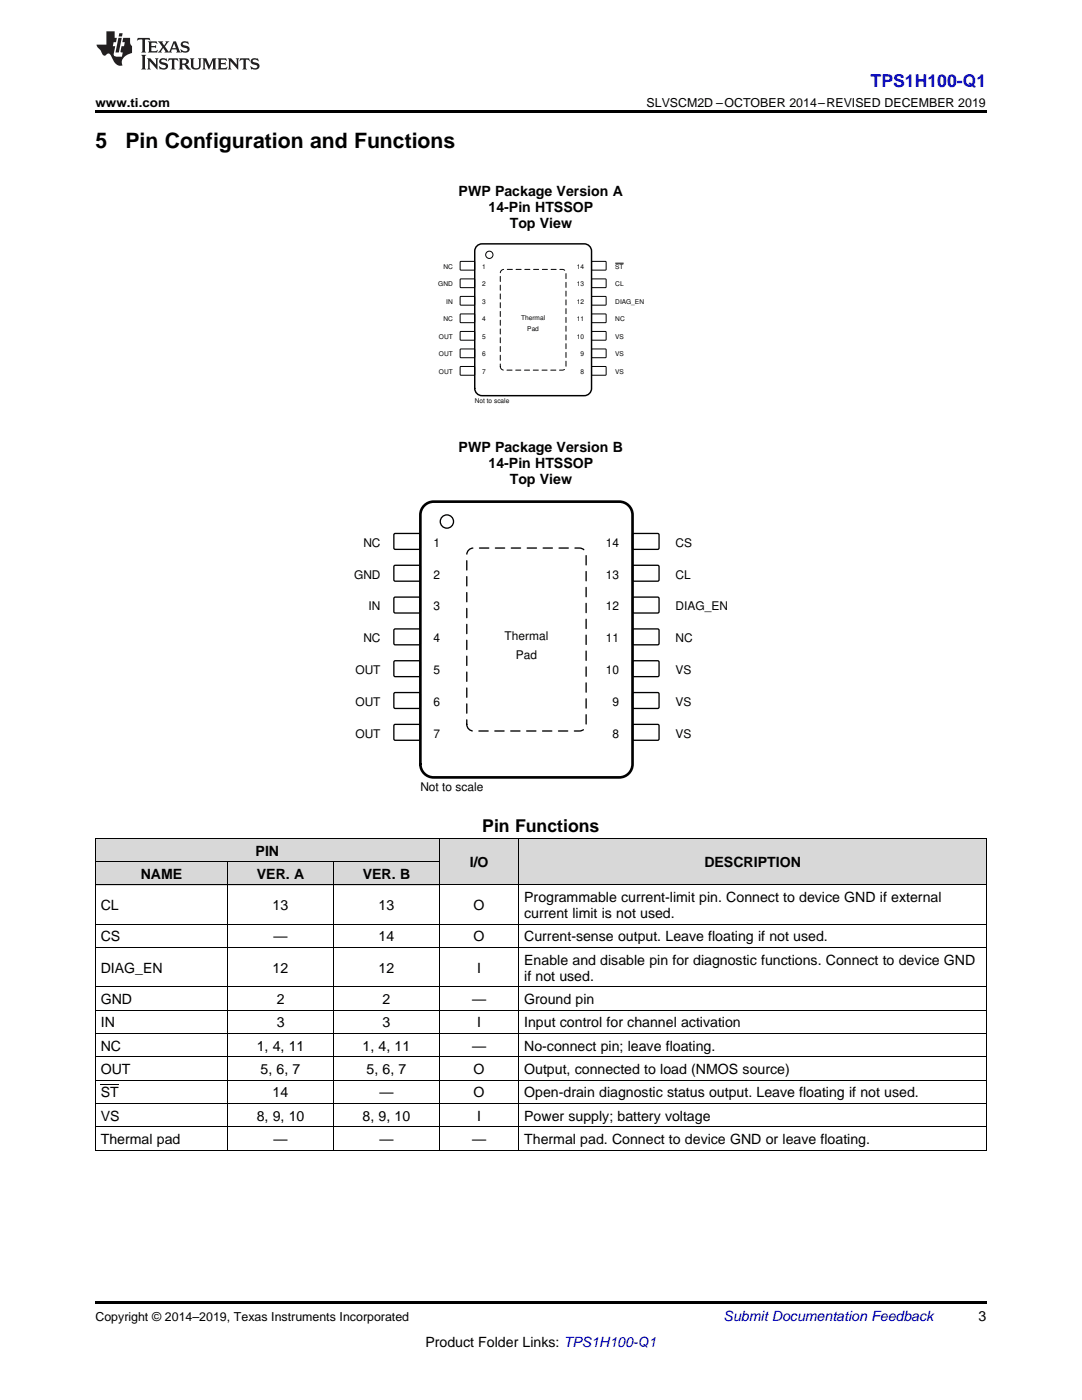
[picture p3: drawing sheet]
<svg xmlns="http://www.w3.org/2000/svg" width="216mm" height="279mm" viewBox="0 0 216 279" stroke-linecap="round" stroke-linejoin="round" font-family="sans-serif">
<g fill="#d8d8d8">
<path d="M87.7 167.4h15.8v9.3h-15.8z"/>
<path d="M103.5 167.4h93.3v9.3h-93.3z"/>
<path d="M19 172h26.4v4.7h-26.4z"/>
<path d="M45.4 172h21.2v4.7h-21.2z"/>
<path d="M66.6 172h21.1v4.7h-21.1z"/>
<path d="M19 167.4h26.4v4.6h-26.4z"/>
<path d="M45.4 167.4h21.2v4.6h-21.2z"/>
<path d="M66.6 167.4h21.1v4.6h-21.1z"/>
</g>
<path d="M19 229.6h.2zM66.5 229.6h.1zM87.6 229.6h.1zM103.4 229.6h.1zM196.7 229.6h.1zM19 259.7h177.8v.5h-177.8z" fill="#000"/>
<g fill="none" stroke="#000" stroke-width=".2">
<path d="M19 176.6h177.8M19 172h68.7M19 167.3h177.8M19.1 167.3v62.3M45.4 172v57.6M66.5 172v57.6M87.6 167.3v62.3M103.5 167.3v62.3M196.8 167.3v62.3M19 196.9h177.8M19 189.1h177.8M19 184.4h177.8"/>
<path d="M19 215.6h177.8M19 210.9h177.8M19 206.3h177.8M19 201.6h177.8M19 229.5h177.8M19 224.9h177.8M19 220.2h177.8"/>
</g>
<path d="M78.6 106.6l.3-.1h4.8l.2 .2-.1 2.8-.2 .1h-4.9l-.1-.2z" fill-rule="evenodd" fill="#fff"/>
<path d="M78.6 106.6l.3-.1h4.8l.2 .2-.1 2.8-.2 .1h-4.9l-.1-.2z" fill="none" stroke="#000" stroke-width=".26"/>
<path d="M126.3 106.6l.2-.1h4.9l.1 .2v2.8l-.3 .1h-4.9l-.1-.2z" fill-rule="evenodd" fill="#fff"/>
<path d="M126.3 106.6l.2-.1h4.9l.1 .2v2.8l-.3 .1h-4.9l-.1-.2z" fill="none" stroke="#000" stroke-width=".26"/>
<path d="M78.6 112.9l.3-.1 4.8 .1 .2 .2-.1 2.8-.2 .1h-4.9l-.1-.3z" fill-rule="evenodd" fill="#fff"/>
<path d="M78.6 112.9l.3-.1 4.8 .1 .2 .2-.1 2.8-.2 .1h-4.9l-.1-.3z" fill="none" stroke="#000" stroke-width=".26"/>
<path d="M126.3 112.9l.2-.1 4.9 .1 .1 .2v2.8l-.3 .1h-4.9l-.1-.3z" fill-rule="evenodd" fill="#fff"/>
<path d="M126.3 112.9l.2-.1 4.9 .1 .1 .2v2.8l-.3 .1h-4.9l-.1-.3z" fill="none" stroke="#000" stroke-width=".26"/>
<path d="M78.6 119.3l.3-.1h4.8l.2 .2-.1 2.8-.2 .1h-4.9l-.1-.2z" fill-rule="evenodd" fill="#fff"/>
<path d="M78.6 119.3l.3-.1h4.8l.2 .2-.1 2.8-.2 .1h-4.9l-.1-.2z" fill="none" stroke="#000" stroke-width=".26"/>
<path d="M126.3 119.3l.2-.1h4.9l.1 .2v2.8l-.3 .1h-4.9l-.1-.2z" fill-rule="evenodd" fill="#fff"/>
<path d="M126.3 119.3l.2-.1h4.9l.1 .2v2.8l-.3 .1h-4.9l-.1-.2z" fill="none" stroke="#000" stroke-width=".26"/>
<path d="M78.6 125.6l.3-.1 4.8 .1 .2 .2-.1 2.8-.2 .1h-4.9l-.1-.3z" fill-rule="evenodd" fill="#fff"/>
<path d="M78.6 125.6l.3-.1 4.8 .1 .2 .2-.1 2.8-.2 .1h-4.9l-.1-.3z" fill="none" stroke="#000" stroke-width=".26"/>
<path d="M126.3 125.6h5.1l.1 .2v2.8l-.3 .1h-4.9l-.1-.3v-2.6z" fill-rule="evenodd" fill="#fff"/>
<path d="M126.3 125.6h5.1l.1 .2v2.8l-.3 .1h-4.9l-.1-.3v-2.6z" fill="none" stroke="#000" stroke-width=".26"/>
<path d="M78.6 132l.3-.1h4.8l.2 .2-.1 2.8-.2 .1h-4.9l-.1-.2z" fill-rule="evenodd" fill="#fff"/>
<path d="M78.6 132l.3-.1h4.8l.2 .2-.1 2.8-.2 .1h-4.9l-.1-.2z" fill="none" stroke="#000" stroke-width=".26"/>
<path d="M126.3 131.9h5.1l.1 .2v2.8l-.3 .1h-4.9l-.1-.2v-2.7z" fill-rule="evenodd" fill="#fff"/>
<path d="M126.3 131.9h5.1l.1 .2v2.8l-.3 .1h-4.9l-.1-.2v-2.7z" fill="none" stroke="#000" stroke-width=".26"/>
<path d="M78.6 138.3l.3-.1 4.8 .1 .2 .2-.1 2.8-.2 .1h-4.9l-.1-.3z" fill-rule="evenodd" fill="#fff"/>
<path d="M78.6 138.3l.3-.1 4.8 .1 .2 .2-.1 2.8-.2 .1h-4.9l-.1-.3z" fill="none" stroke="#000" stroke-width=".26"/>
<path d="M126.3 138.3h5.1l.1 .2v2.8l-.3 .1h-4.9l-.1-.3v-2.6z" fill-rule="evenodd" fill="#fff"/>
<path d="M126.3 138.3h5.1l.1 .2v2.8l-.3 .1h-4.9l-.1-.3v-2.6z" fill="none" stroke="#000" stroke-width=".26"/>
<path d="M78.6 144.7l.3-.1h4.8l.2 .2-.1 2.8-.2 .1h-4.9l-.1-.2z" fill-rule="evenodd" fill="#fff"/>
<path d="M78.6 144.7l.3-.1h4.8l.2 .2-.1 2.8-.2 .1h-4.9l-.1-.2z" fill="none" stroke="#000" stroke-width=".26"/>
<path d="M126.3 144.7l.2-.1h4.9l.1 .2v2.8l-.3 .1h-4.9l-.1-.2z" fill-rule="evenodd" fill="#fff"/>
<g fill="none" stroke="#000" stroke-width=".26">
<path d="M126.3 144.7l.2-.1h4.9l.1 .2v2.8l-.3 .1h-4.9l-.1-.2z"/>
<circle cx="89.2" cy="104.1" r="1.32"/>
</g>
<path d="M84.5 101.1a2.64 2.64 0 0 1 2-1h37.1a2.65 2.65 0 0 1 2.6 2.7v49.7a2.65 2.65 0 0 1-2.6 2.6h-37.1a2.65 2.65 0 0 1-2.6-2.6v-49.7l.1-.6z" fill="none" stroke="#000" stroke-width=".53"/>
<path d="M93.4 109.9l.6-.5h.5h21.1a1.32 1.32 0 0 1 1.4 1.3v33.9a1.32 1.32 0 0 1-1.4 1.3h-21.1a1.32 1.32 0 0 1-1.4-1.3v-33.9z" fill-rule="evenodd" fill="#fff"/>
<path d="M93.4 109.9l.6-.5h.5h21.1a1.32 1.32 0 0 1 1.4 1.3v33.9a1.32 1.32 0 0 1-1.4 1.3h-21.1a1.32 1.32 0 0 1-1.4-1.3v-33.9z" fill="none" stroke="#000" stroke-width=".26" stroke-dasharray="1.9 1.3"/>
<path d="M91.9 52.2h2.8v1.7h-2.8z" fill-rule="evenodd" fill="#fff"/>
<path d="M91.9 52.2h2.8v1.7h-2.8z" fill="none" stroke="#000" stroke-width=".2"/>
<path d="M118.1 52.2h2.8v1.7h-2.8z" fill-rule="evenodd" fill="#fff"/>
<path d="M118.1 52.2h2.8v1.7h-2.8zM122.8 52.5h1.6" fill="none" stroke="#000" stroke-width=".2"/>
<path d="M91.9 55.7h2.8v1.7h-2.8z" fill-rule="evenodd" fill="#fff"/>
<path d="M91.9 55.7h2.8v1.7h-2.8z" fill="none" stroke="#000" stroke-width=".2"/>
<path d="M118.1 55.7h2.8v1.7h-2.8z" fill-rule="evenodd" fill="#fff"/>
<path d="M118.1 55.7h2.8v1.7h-2.8z" fill="none" stroke="#000" stroke-width=".2"/>
<path d="M91.9 59.2h2.8v1.7h-2.8z" fill-rule="evenodd" fill="#fff"/>
<path d="M91.9 59.2h2.8v1.7h-2.8z" fill="none" stroke="#000" stroke-width=".2"/>
<path d="M118.1 59.2h2.8v1.7h-2.8z" fill-rule="evenodd" fill="#fff"/>
<path d="M118.1 59.2h2.8v1.7h-2.8z" fill="none" stroke="#000" stroke-width=".2"/>
<path d="M91.9 62.7h2.8v1.7h-2.8z" fill-rule="evenodd" fill="#fff"/>
<path d="M91.9 62.7h2.8v1.7h-2.8z" fill="none" stroke="#000" stroke-width=".2"/>
<path d="M118.1 62.7h2.8v1.7h-2.8z" fill-rule="evenodd" fill="#fff"/>
<path d="M118.1 62.7h2.8v1.7h-2.8z" fill="none" stroke="#000" stroke-width=".2"/>
<path d="M91.9 66.2h2.8v1.7h-2.8z" fill-rule="evenodd" fill="#fff"/>
<path d="M91.9 66.2h2.8v1.7h-2.8z" fill="none" stroke="#000" stroke-width=".2"/>
<path d="M118.1 66.2h2.8v1.7h-2.8z" fill-rule="evenodd" fill="#fff"/>
<path d="M118.1 66.2h2.8v1.7h-2.8z" fill="none" stroke="#000" stroke-width=".2"/>
<path d="M91.9 69.7h2.8v1.6h-2.8z" fill-rule="evenodd" fill="#fff"/>
<path d="M91.9 69.7h2.8v1.6h-2.8z" fill="none" stroke="#000" stroke-width=".2"/>
<path d="M118.1 69.7h2.8v1.6h-2.8z" fill-rule="evenodd" fill="#fff"/>
<path d="M118.1 69.7h2.8v1.6h-2.8z" fill="none" stroke="#000" stroke-width=".2"/>
<path d="M91.9 73.2h2.8v1.6h-2.8z" fill-rule="evenodd" fill="#fff"/>
<path d="M91.9 73.2h2.8v1.6h-2.8z" fill="none" stroke="#000" stroke-width=".2"/>
<path d="M118.1 73.2h2.8v1.6h-2.8z" fill-rule="evenodd" fill="#fff"/>
<g fill="none" stroke="#000" stroke-width=".2">
<path d="M118.1 73.2h2.8v1.6h-2.8z"/>
<circle cx="97.6" cy="50.9" r=".73"/>
</g>
<path d="M95 49.3l.7-.6h.5h20.4a1.46 1.46 0 0 1 1.4 1.4v27.4a1.46 1.46 0 0 1-1.4 1.5h-20.4a1.46 1.46 0 0 1-1.5-1.5v-27.4z" fill="none" stroke="#000" stroke-width=".29"/>
<path d="M100 54l.6-.2h11.6a.73 .73 0 0 1 .7 .7v18.6a.73 .73 0 0 1-.7 .8h-11.6a.73 .73 0 0 1-.8-.8v-18.6z" fill-rule="evenodd" fill="#fff"/>
<path d="M100 54l.6-.2h11.6a.73 .73 0 0 1 .7 .7v18.6a.73 .73 0 0 1-.7 .8h-11.6a.73 .73 0 0 1-.8-.8v-18.6z" fill="none" stroke="#000" stroke-width=".2" stroke-dasharray="1 .7"/>
<path d="M19 22h177.8v.5h-177.8z" fill="#000"/>
<g fill="#231f20">
<path d="M27.5 7.6l-.1 .5 .4-.2h.6v.1v2.1l-.2 .4h1l-.3-.4v-2.1l.1-.1h.5l.5 .2-.2-.5zM29.5 8.3l.2 .3v1.5l-.2 .4h1.8l.2-.6a1.04 1.04 0 0 1-1.3 .2v-.7h.6l.3 .2v-.6l-.3 .2h-.6v-.6l.8-.1 .4 .3-.2-.5zM31.5 8.3l.9 1.1-.9 1.1h.8l-.2-.2 .5-.7 .4 .7-.2 .2h1.5l-.1-.2 .1-.4h.9l.1 .4-.2 .2h1l-.3-.3-.7-1.9h-.5l-.9 2-.8-1 .9-1h-.8l.1 .3-.3 .5-.4-.6 .2-.2zM34.7 8.6l.4 1h-.7zM36.3 8.4a.63 .63 0 0 0-.2 .7 .63 .63 0 0 0 .6 .4l.6 .2 .1 .2a.75 .75 0 0 1-.7 .4 .75 .75 0 0 1-.6-.5l.1 .7 .1-.1a1.11 1.11 0 0 0 1.5-.6 1.13 1.13 0 0 0-1.2-.8l-.1-.4a1.04 1.04 0 0 1 1.2 .2l-.2-.5-.1 .1-.5-.2zM28.2 10.9l.2 .4v2.2l-.2 .4h1l-.3-.4v-2.2l.3-.4zM29.3 11.6l.3 .4v1.5l-.3 .4h.8l-.2-.4v-1.3l1.5 1.7v-1.9l.2-.4h-.7l.2 .4v.9l-1.1-1.3zM32 11.8a.62 .62 0 0 0-.2 .7 .62 .62 0 0 0 .6 .4l.6 .1 .1 .3a.76 .76 0 0 1-.7 .3 .76 .76 0 0 1-.6-.4l.1 .7 .1-.1a1.11 1.11 0 0 0 1.5-.6 1.13 1.13 0 0 0-1.2-.8l-.1-.4a1.04 1.04 0 0 1 1.2 .2l-.2-.6-.1 .1-.5-.1zM33.7 11.6l-.2 .6a.61 .61 0 0 1 .8-.3v1.6l-.2 .4h.9l-.2-.4v-1.6a.63 .63 0 0 1 .8 .3l-.2-.6zM35.6 11.6l.3 .4v1.5l-.3 .4h1l-.2-.2v-.8l.5 .2a.76 .76 0 0 0 1.2 .7l-1-1a.58 .58 0 0 0 .6-.5 .58 .58 0 0 0-.5-.6zM36.4 11.9h.1a.45 .45 0 0 1 .5 .1 .45 .45 0 0 1 .1 .5l-.7 .2zM37.9 11.6l.2 .2a2.17 2.17 0 0 0 .3 1.9 .99 .99 0 0 0 1.6-.6v-1.1l.2-.4h-.7l.2 .2a1.92 1.92 0 0 1-.2 1.8 .6 .6 0 0 1-.9-.5v-1.1l.2-.4zM40.4 11.6l.2 .4v1.5l-.2 .4h.7l-.2-.4v-1.4l.8 1.8 .8-1.8v1.4l-.2 .4h.9l-.2-.4v-1.5l.2-.4h-.8l-.6 1.5-.6-1.5zM43.4 11.6l.2 .4v1.5l-.2 .4h1.8l.2-.6a1.04 1.04 0 0 1-1.3 .1v-.6h.5l.4 .2v-.6l-.4 .2h-.5v-.7h.8l.3 .3-.1-.6zM45.5 11.6l.2 .4v1.5l-.2 .4h.7l-.2-.4v-1.3l1.5 1.7v-1.9l.2-.4h-.7l.2 .4v.9l-1.1-1.3zM47.9 11.6l-.1 .6a.61 .61 0 0 1 .8-.3v1.6l-.3 .4h1l-.3-.4 .1-1.6a.63 .63 0 0 1 .7 .3l-.1-.6zM50.2 11.8a.62 .62 0 0 0-.2 .7 .62 .62 0 0 0 .6 .4l.6 .1 .2 .3a.76 .76 0 0 1-.8 .3 .76 .76 0 0 1-.6-.4l.1 .7 .2-.1a1.11 1.11 0 0 0 1.5-.6 1.13 1.13 0 0 0-1.3-.8l-.1-.4a1.04 1.04 0 0 1 1.2 .2l-.1-.6-.2 .1-.5-.1z"/>
<path d="M21.2 6.3v2.6h-1.9l.1 .4 .7 .9a.91 .91 0 0 0 1 .8 .56 .56 0 0 1 .5-.3 .56 .56 0 0 1 .5 .3l.4 .8a1.53 1.53 0 0 0 1.9 1.2 1.54 1.54 0 0 1 1-2.1l.9-.3v-1.4a1.52 1.52 0 0 1-.3-1.6h-1.4l-.2 .8h.5l-.2 .8h-.4l-.2 1v.2l.4 .1-.2 .8a1.93 1.93 0 0 1-1.6-.3l.3-1.8h-.5l.2-.8h.4l.2-.8h-.4v-1.3zM23.6 7.6l-.6 2.9h.7l.6-2.9zM23.8 6.6l-.1 .7h.6l.2-.7z"/>
</g>
<path d="M20.1 216.5h3.6" fill="none" stroke="#000" stroke-width=".2"/>
<g font-size="4.2">
<text x="19" y="29.6">5</text>
<text x="25" y="29.6">Pin Configuration and Functions</text>
</g>
<text font-size="3.5" fill="#00f" x="173.7" y="17.3">TPS1H100-Q1</text>
<text font-size="3.5" x="96.2" y="166.1">Pin Functions</text>
<g font-size="2.8">
<text x="91.5" y="39.2">PWP Package Version A</text>
<text x="97.5" y="42.3">14-Pin HTSSOP</text>
<text x="101.7" y="45.5">Top View</text>
<text x="91.5" y="90.2">PWP Package Version B</text>
<text x="97.5" y="93.4">14-Pin HTSSOP</text>
<text x="101.7" y="96.6">Top View</text>
<text x="51" y="170.7">PIN</text>
<text x="93.7" y="173.1">I/O</text>
<text x="140.5" y="173.1">DESCRIPTION</text>
<text x="28.1" y="175.4">NAME</text>
<text x="51.3" y="175.4">VER. A</text>
<text x="72.4" y="175.4">VER. B</text>
<text x="20.1" y="181.6">CL</text>
<text x="54.4" y="181.6">13</text>
<text x="75.5" y="181.6">13</text>
<text x="94.5" y="181.6">O</text>
<text x="104.6" y="180.1">Programmable current-limit pin. Connect to device GND if external</text>
<text x="104.6" y="183.2">current limit is not used.</text>
<text x="20.1" y="187.9">CS</text>
<text x="54.6" y="187.9">—</text>
<text x="75.5" y="187.9">14</text>
<text x="94.5" y="187.9">O</text>
<text x="104.6" y="187.9">Current-sense output. Leave floating if not used.</text>
<text x="20.1" y="194.1">DIAG_EN</text>
<text x="54.4" y="194.1">12</text>
<text x="75.5" y="194.1">12</text>
<text x="95.2" y="194.1">I</text>
<text x="104.6" y="192.5">Enable and disable pin for diagnostic functions. Connect to device GND</text>
<text x="104.6" y="195.7">if not used.</text>
<text x="20.1" y="200.4">GND</text>
<text x="55.2" y="200.4">2</text>
<text x="76.3" y="200.4">2</text>
<text x="94.2" y="200.4">—</text>
<text x="104.6" y="200.4">Ground pin</text>
<text x="20.1" y="205">IN</text>
<text x="20.1" y="209.7">NC</text>
<text x="51.2" y="209.7">1, 4, 11</text>
<text x="55.2" y="205">3</text>
<text x="72.4" y="209.7">1, 4, 11</text>
<text x="76.3" y="205">3</text>
<text x="94.2" y="209.7">—</text>
<text x="95.2" y="205">I</text>
<text x="104.6" y="205">Input control for channel activation</text>
<text x="104.6" y="209.7">No-connect pin; leave floating.</text>
<text x="20.1" y="214.3">OUT</text>
<text x="52" y="214.3">5, 6, 7</text>
<text x="73.1" y="214.3">5, 6, 7</text>
<text x="94.5" y="214.3">O</text>
<text x="104.6" y="214.3">Output, connected to load (NMOS source)</text>
<text x="20.1" y="219">ST</text>
<text x="54.4" y="219">14</text>
<text x="75.7" y="219">—</text>
<text x="94.5" y="219">O</text>
<text x="104.6" y="219">Open-drain diagnostic status output. Leave floating if not used.</text>
<text x="20.1" y="223.7">VS</text>
<text x="51.2" y="223.7">8, 9, 10</text>
<text x="72.4" y="223.7">8, 9, 10</text>
<text x="95.2" y="223.7">I</text>
<text x="104.6" y="223.7">Power supply; battery voltage</text>
<text x="20.1" y="228.3">Thermal pad</text>
<text x="54.6" y="228.3">—</text>
<text x="75.7" y="228.3">—</text>
<text x="94.2" y="228.3">—</text>
<text x="104.6" y="228.3">Thermal pad. Connect to device GND or leave floating.</text>
<text x="195.3" y="263.6">3</text>
<text x="84.9" y="268.9">Product Folder Links: TPS1H100-Q1</text>
</g>
<text font-size="2.8" fill="#0000c8" x="144.4" y="263.6">Submit Documentation Feedback</text>
<g font-size="2.5">
<text x="19" y="21.4">www.ti.com</text>
<text x="129" y="21.4">SLVSCM2D –OCTOBER 2014–REVISED DECEMBER 2019</text>
<text x="19" y="263.6">Copyright © 2014–2019, Texas Instruments Incorporated</text>
</g>
<g font-size="2.4">
<text x="72.5" y="109.1">NC</text>
<text x="86.5" y="109.1">1</text>
<text x="120.9" y="109.1">14</text>
<text x="134.8" y="109.1">CS</text>
<text x="70.7" y="115.5">GND</text>
<text x="86.5" y="115.5">2</text>
<text x="120.9" y="115.5">13</text>
<text x="134.8" y="115.5">CL</text>
<text x="73.6" y="121.8">IN</text>
<text x="86.5" y="121.8">3</text>
<text x="120.9" y="121.8">12</text>
<text x="134.8" y="121.8">DIAG_EN</text>
<text x="72.5" y="128.2">NC</text>
<text x="86.5" y="128.2">4</text>
<text x="100.7" y="127.6">Thermal</text>
<text x="102.9" y="131.6">Pad</text>
<text x="120.9" y="128.2">11</text>
<text x="134.8" y="128.2">NC</text>
<text x="70.9" y="134.5">OUT</text>
<text x="86.5" y="134.5">5</text>
<text x="120.9" y="134.5">10</text>
<text x="134.8" y="134.5">VS</text>
<text x="70.9" y="140.9">OUT</text>
<text x="86.5" y="140.9">6</text>
<text x="122.2" y="140.9">9</text>
<text x="134.8" y="140.9">VS</text>
<text x="70.9" y="147.2">OUT</text>
<text x="86.5" y="147.2">7</text>
<text x="122.2" y="147.2">8</text>
<text x="134.8" y="147.2">VS</text>
<text x="83.9" y="157.8">Not to scale</text>
</g>
<g font-size="1.3">
<text x="88.5" y="53.6">NC</text>
<text x="96.2" y="53.6">1</text>
<text x="115.1" y="53.6">14</text>
<text x="122.8" y="53.6">ST</text>
<text x="87.4" y="57.1">GND</text>
<text x="96.2" y="57.1">2</text>
<text x="115.1" y="57.1">13</text>
<text x="122.8" y="57.1">CL</text>
<text x="88.5" y="64.1">NC</text>
<text x="89" y="60.6">IN</text>
<text x="96.2" y="60.6">3</text>
<text x="96.2" y="64.1">4</text>
<text x="104" y="63.8">Thermal</text>
<text x="115.1" y="60.6">12</text>
<text x="115.1" y="64.1">11</text>
<text x="122.8" y="60.6">DIAG_EN</text>
<text x="122.8" y="64.1">NC</text>
<text x="87.6" y="67.6">OUT</text>
<text x="87.6" y="71.1">OUT</text>
<text x="96.2" y="67.6">5</text>
<text x="96.2" y="71.1">6</text>
<text x="105.2" y="66">Pad</text>
<text x="115.1" y="67.6">10</text>
<text x="115.8" y="71.1">9</text>
<text x="122.8" y="67.6">VS</text>
<text x="122.8" y="71.1">VS</text>
<text x="87.6" y="74.6">OUT</text>
<text x="96.2" y="74.6">7</text>
<text x="115.8" y="74.6">8</text>
<text x="122.8" y="74.6">VS</text>
<text x="94.7" y="80.4">Not to scale</text>
</g>
</svg>
